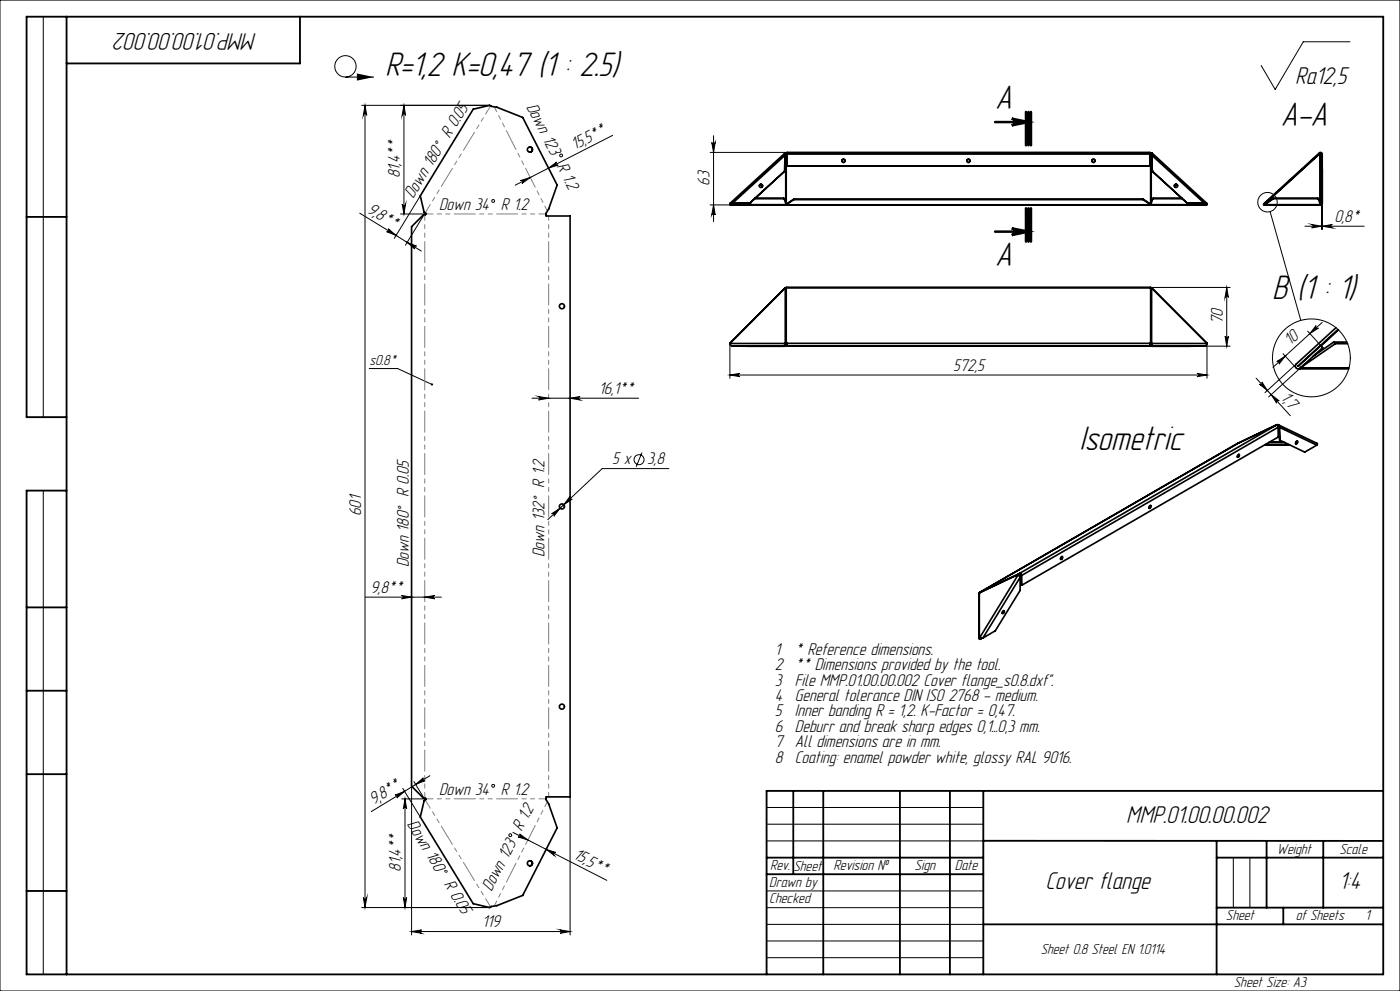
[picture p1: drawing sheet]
<svg xmlns="http://www.w3.org/2000/svg" width="420mm" height="297mm" viewBox="0 0 420 297" stroke-linecap="round" stroke-linejoin="round" font-family="sans-serif">
<g fill="none" stroke="#000" stroke-width=".3">
<path d="M0 0h420v297h-420zM13 5v120M405 12.5h-14l-8.4 14.3-4.2-7.2M103.6 23.1h8.6M108.5 31.6h38.4M109.5 31.6v240.4M109.5 31.6l.5 3a.51 .51 0 0 0-.5-.5 .51 .51 0 0 0-.5 .5zM121.2 31.6l.5 3a.51 .51 0 0 0-.5-.5 .51 .51 0 0 0-.6 .5zM121.2 31.6v32.5M126.1 58.7l-7.8 12.7M156.1 54.1l3-.9-2.5 1.8a.5 .5 0 0 0 .2-.7 .5 .5 0 0 0-.7-.2zM164.6 50.4l2.4-1.8a.5 .5 0 0 0-.2 .6 .5 .5 0 0 0 .7 .3z"/>
<path d="M183.8 40.6l-29.2 14.9M213 45.7h23.1M213.5 42.7a.51 .51 0 0 0 .5 .4 .51 .51 0 0 0 .6-.4l-.5 3zM214.1 40.7v25.7M396.6 45.9l-.2 .1M107.9 63.9l18.5 11.3M116.5 68.6l2.3 2-2.8-1.2a.49 .49 0 0 0 .6-.2 .49 .49 0 0 0-.1-.6zM120.2 64.1h7.5M120.6 61.1a.51 .51 0 0 0 .6 .5 .51 .51 0 0 0 .5-.5l-.5 3zM122.1 72.6l2.9 1.2a.49 .49 0 0 0-.7 .1 .49 .49 0 0 0 .2 .7zM127.5 63.8l-5.9 9.7M213 61.4h22.7"/>
<path d="M214.1 61.4l.5 3a.51 .51 0 0 0-.6-.5 .51 .51 0 0 0-.5 .5zM381 63.4l9.2 32.6M391.5 67.8h17.8M393.5 67.3l3 .5-3 .5a.51 .51 0 0 0 .5-.5 .51 .51 0 0 0-.5-.5zM396.5 60.9v7.9M396.7 60.9v7.9M396.7 67.8l3-.5a.51 .51 0 0 0-.5 .5 .51 .51 0 0 0 .5 .5zM345.2 86.1h23.8M368 86.1l.5 3a.49 .49 0 0 0-.5-.5 .49 .49 0 0 0-.5 .5zM368 86.1v17.6M392.3 99.2l3.9 4.4M394.8 97.6a.51 .51 0 0 0 0 .7 .51 .51 0 0 0 .7 0l-2.5 1.7z"/>
<path d="M396.7 96.6l-14.8 13.5M110.8 110.5h8.5l10.3 4.7M159.6 119.3h32M161.6 118.8l3 .5-3 .6a.51 .51 0 0 0 .5-.5 .51 .51 0 0 0-.5-.6zM171 119.3l3-.5a.51 .51 0 0 0-.4 .6 .51 .51 0 0 0 .4 .5zM219 112.4l3-.5a.49 .49 0 0 0-.5 .5 .49 .49 0 0 0 .5 .5zM219 102.9v10.5M219 112.4h143.1M344.9 103.7h24.1M359.1 111.9l3 .5-3 .5a.49 .49 0 0 0 .5-.5 .49 .49 0 0 0-.5-.5zM362.1 102.9v10.5M367.5 100.7a.49 .49 0 0 0 .5 .5 .49 .49 0 0 0 .5-.5l-.5 3z"/>
<path d="M376.8 113.3l10.3 11.3M377.8 115.1a.5 .5 0 0 0 .7 .1 .5 .5 0 0 0 .1-.7l1.6 2.5zM381.4 118.3l2.4 1.9a.5 .5 0 0 0-.7-.1 .5 .5 0 0 0-.1 .7zM383 108.4l2.6-1.7-1.9 2.4a.5 .5 0 0 0 0-.7 .5 .5 0 0 0-.7 0zM384.9 106l3.9 4.3M388.9 109.1l-9.4 8.6M390 110.3l-9.4 8.7M192.6 135.6l-1.7 4.3M13 147v145M165.5 154l2.5-1.7-1.8 2.4a.5 .5 0 0 0 0-.7 .5 .5 0 0 0-.7 0zM171 148.8a.51 .51 0 0 0 0 .7 .51 .51 0 0 0 .7 .1l-2.6 1.7zM200.7 140.4h-20l-16.3 15.3"/>
<path d="M109.6 179h22.8M120.5 178.5l3 .5-3 .5a.49 .49 0 0 0 .5-.5 .49 .49 0 0 0-.5-.5zM127.4 179l3-.5a.49 .49 0 0 0-.5 .5 .49 .49 0 0 0 .5 .5zM118.5 238.3l2.9-1.1-2.3 1.9a.5 .5 0 0 0 .1-.6 .5 .5 0 0 0-.7-.2zM120.5 239.4h7.2M120.8 236.3l5.3 8.6M121.5 239.4l.5 3a.49 .49 0 0 0-.5-.4 .49 .49 0 0 0-.5 .4zM121.5 239.4v32.6M123.5 235.6v44.6M124.2 234.2l3.3 5.5M124.7 235.1l2.3-2a.5 .5 0 0 0-.1 .7 .5 .5 0 0 0 .6 .2zM129 232.5l-17.6 10.7"/>
<path d="M171 238.8v41.4M153.9 249.5l28.1 14.3M155.9 249.9l2.5 1.8-3-.9a.5 .5 0 0 0 .7-.2 .5 .5 0 0 0-.2-.7zM163.9 254.6l2.9 .9a.52 .52 0 0 0-.7 .2 .52 .52 0 0 0 .2 .7zM230 247h65M230 242h65M230 252h65M370 257v15M375 257v15M108.5 272h38.4M109 269a.51 .51 0 0 0 .5 .5 .51 .51 0 0 0 .5-.5l-.5 3zM121 269a.49 .49 0 0 0 .5 .5 .49 .49 0 0 0 .5-.5l-.5 3z"/>
<path d="M123.5 279.2l3-.5a.51 .51 0 0 0-.5 .5 .51 .51 0 0 0 .5 .5zM123.5 279.2h47.5M168 278.7l3 .5-3 .5a.51 .51 0 0 0 .5-.5 .51 .51 0 0 0-.5-.5zM230 277h65M230 267h65M230 272h65M230 287h65M230 282h65"/>
<circle cx="103.6" cy="19.9" r="3.2"/>
<circle cx="168.3" cy="46.6" r=".43"/>
<circle cx="147.9" cy="60.2" r=".43"/>
<circle cx="380.2" cy="60.6" r="2.92"/>
<circle cx="393.4" cy="107.3" r="11.7"/>
<circle cx="191.7" cy="137.8" r="1.51"/>
<circle cx="148" cy="235.5" r=".42"/>
<circle cx="153.1" cy="250.3" r=".43"/>
</g>
<g fill="#000">
<path d="M107.1 22l5.1 1.1-5.1 1.1zM129.3 115h.5l.1 .4-.3-.2 .3 .2-.5 .1z"/>
<path d="M303.5 35.6l5 1-5 1a1.01 1.01 0 0 0 1-1 1.01 1.01 0 0 0-1-1zM303.5 68.4l5 1-5 1a1.01 1.01 0 0 0 1-1 1.01 1.01 0 0 0-1-1z"/>
<path d="M156.1 54.1l3-.9-2.5 1.8a.5 .5 0 0 0 .2-.7 .5 .5 0 0 0-.7-.2zM164.6 50.4l2.4-1.8a.5 .5 0 0 0-.2 .6 .5 .5 0 0 0 .7 .3z"/>
<path d="M213.5 42.7a.51 .51 0 0 0 .5 .4 .51 .51 0 0 0 .6-.4l-.5 3zM214.1 61.4l.5 3a.51 .51 0 0 0-.6-.5 .51 .51 0 0 0-.5 .5zM368 86.1l.5 3a.49 .49 0 0 0-.5-.5 .49 .49 0 0 0-.5 .5zM367.5 100.7a.49 .49 0 0 0 .5 .5 .49 .49 0 0 0 .5-.5l-.5 3zM121.5 239.4l.5 3a.49 .49 0 0 0-.5-.4 .49 .49 0 0 0-.5 .4zM121 269a.49 .49 0 0 0 .5 .5 .49 .49 0 0 0 .5-.5l-.5 3z"/>
<path d="M116.5 68.6l2.3 2-2.8-1.2a.49 .49 0 0 0 .6-.2 .49 .49 0 0 0-.1-.6zM122.1 72.6l2.9 1.2a.49 .49 0 0 0-.7 .1 .49 .49 0 0 0 .2 .7z"/>
<path d="M120.6 61.1a.51 .51 0 0 0 .6 .5 .51 .51 0 0 0 .5-.5l-.5 3zM121.2 31.6l.5 3a.51 .51 0 0 0-.5-.5 .51 .51 0 0 0-.6 .5z"/>
<path d="M393.5 67.3l3 .5-3 .5a.51 .51 0 0 0 .5-.5 .51 .51 0 0 0-.5-.5zM396.7 67.8l3-.5a.51 .51 0 0 0-.5 .5 .51 .51 0 0 0 .5 .5z"/>
<path d="M394.8 97.6a.51 .51 0 0 0 0 .7 .51 .51 0 0 0 .7 0l-2.5 1.7zM383 108.4l2.6-1.7-1.9 2.4a.5 .5 0 0 0 0-.7 .5 .5 0 0 0-.7 0z"/>
<path d="M219 112.4l3-.5a.49 .49 0 0 0-.5 .5 .49 .49 0 0 0 .5 .5zM359.1 111.9l3 .5-3 .5a.49 .49 0 0 0 .5-.5 .49 .49 0 0 0-.5-.5zM123.5 279.2l3-.5a.51 .51 0 0 0-.5 .5 .51 .51 0 0 0 .5 .5zM168 278.7l3 .5-3 .5a.51 .51 0 0 0 .5-.5 .51 .51 0 0 0-.5-.5zM161.6 118.8l3 .5-3 .6a.51 .51 0 0 0 .5-.5 .51 .51 0 0 0-.5-.6zM171 119.3l3-.5a.51 .51 0 0 0-.4 .6 .51 .51 0 0 0 .4 .5zM165.5 154a.5 .5 0 0 1 .7 0 .5 .5 0 0 1 0 .7l1.8-2.4zM171 148.8l-1.9 2.5 2.6-1.7a.51 .51 0 0 1-.7-.1 .51 .51 0 0 1 0-.7zM120.5 178.5l3 .5-3 .5a.49 .49 0 0 0 .5-.5 .49 .49 0 0 0-.5-.5zM127.4 179l3-.5a.49 .49 0 0 0-.5 .5 .49 .49 0 0 0 .5 .5z"/>
<path d="M377.8 115.1a.5 .5 0 0 0 .7 .1 .5 .5 0 0 0 .1-.7l1.6 2.5zM381.4 118.3l2.4 1.9a.5 .5 0 0 0-.7-.1 .5 .5 0 0 0-.1 .7z"/>
<path d="M118.5 238.3l2.9-1.1-2.3 1.9a.5 .5 0 0 0 .1-.6 .5 .5 0 0 0-.7-.2zM124.7 235.1l2.3-2a.5 .5 0 0 0-.1 .7 .5 .5 0 0 0 .6 .2z"/>
<path d="M155.9 249.9l2.5 1.8-3-.9a.5 .5 0 0 0 .7-.2 .5 .5 0 0 0-.2-.7zM163.9 254.6l2.9 .9a.52 .52 0 0 0-.7 .2 .52 .52 0 0 0 .2 .7z"/>
<path d="M109 269a.51 .51 0 0 0 .5 .5 .51 .51 0 0 0 .5-.5l-.5 3zM109.5 31.6l.5 3a.51 .51 0 0 0-.5-.5 .51 .51 0 0 0-.5 .5z"/>
</g>
<path d="M303.5 35.6l5 1-5 1a1.01 1.01 0 0 0 1-1 1.01 1.01 0 0 0-1-1zM303.5 68.4l5 1-5 1a1.01 1.01 0 0 0 1-1 1.01 1.01 0 0 0-1-1z" fill="none" stroke="#000" stroke-width=".75" stroke-linecap="butt"/>
<path d="M298.5 36.6h10M307.8 33.5v10M308.5 33.5v10M309.3 33.5v10M298.5 69.4h10M307.8 62.4v10M308.5 62.4v10M309.3 62.4v10z" fill="none" stroke="#000" stroke-width=".75"/>
<g fill="none" stroke="#000" stroke-width=".55">
<path d="M20 5v287M90 5v14h-70M8 65h12M20 125h-12v-120h407v287h-407v-145h12M8 182h12M8 207h12M8 232h12M238 237v25M247 237v55M270 237v55M285 237v55M295 237v55"/>
<path d="M415 237h-185v55M230 257h65M295 252h120M365 252v40M365 257h50M380 252v20M397 252v20M8 267h12M230 262h65M295 277h120M365 272h50M385 272v5"/>
</g>
<path d="M127.7 64.1h36.1M163.8 239.4h-36.1" fill="none" stroke="#808080" stroke-width=".3" stroke-dasharray="6.3 1.3 1.3 1.3 1.3 1.3" stroke-dashoffset="4.2"/>
<path d="M148.3 32l15.9 31.3M164.2 240.3l-15.9 31.2" fill="none" stroke="#808080" stroke-width=".3" stroke-dasharray="6.3 1.3 1.3 1.3 1.3 1.3" stroke-dashoffset="4.7"/>
<path d="M164.6 64.7v174.1" fill="none" stroke="#808080" stroke-width=".3" stroke-dasharray="6.3 1.3 1.3 1.3 1.3 1.3" stroke-dashoffset="5"/>
<path d="M127.6 63.8l19.6-32.1M147.2 271.8l-19.6-32.1" fill="none" stroke="#808080" stroke-width=".3" stroke-dasharray="6.3 1.3 1.3 1.3 1.3 1.3" stroke-dashoffset="3.4"/>
<path d="M127.4 239.2v-174.9" fill="none" stroke="#808080" stroke-width=".3" stroke-dasharray="6.3 1.3 1.3 1.3 1.3 1.3" stroke-dashoffset="4.6"/>
<g fill="none" stroke="#000" stroke-width=".5">
<path d="M142 32.7l4.9-1.1 .5 .3 1.6 .2 7.8 3.1 10.3 20.3-2.5 7.1-.8 1.4 .1 .7h7.1v174.1h-7.1l-.1 .8 .8 1.3 2.5 7.2-10.3 20.3-7.8 3-1.6 .3-.5 .3-4.9-1.2-15.9-25.9 1.1-5 .6-.3-.1-.3h-.6l-3.6-3.7v-167.7l3.6-3.6h.6l.1-.3-.6-.4-1.1-4.9zM158.8 44.1l.7 .1 .2 .5M159.7 44.7l-.1 .6-.5 .3M226.4 59.5h8.8M226.5 59.4l8.7 .1M227.8 55.7a.48 .48 0 0 1 .5-.5 .48 .48 0 0 1 .5 .5M235.2 59.5l.6 1.9h-16.7M235.4 51.3h.1M235.4 51.3l-10.5 9.6M235.4 45.9l-16.4 15M235.5 46.6h.1M235.5 46.6l-.1 4.7"/>
<path d="M235.5 46.6l-15.8 14.4M235.6 45.9l-.2 .2 .1 .5M235.6 45.9l.1 .1M235.7 46l-.2 .6M235.7 46l-.2 .2M235.7 46v14.9M235.9 45.8l-.3 .1M235.9 45.8v15.6M235.9 45.8h.2M236.1 49.7h.1M236.1 46.2v-.5h108.8v.5M236.1 46h-.4"/>
<path d="M236.1 49.7h108.8M236.1 46.2v3.5M236.1 46.2h108.8M238.1 59.7l-2.3 1.5M238.1 59.7v.1M238.1 59.7h104.8M238.1 59.8h104.8M238.1 59.8l-2.2 1.5M252.6 48.2a.48 .48 0 0 1 .4-.5 .48 .48 0 0 1 .5 .5M290.1 48.2a.48 .48 0 0 1 .4-.5 .48 .48 0 0 1 .5 .5M327.6 48.2a.48 .48 0 0 1 .4-.5 .48 .48 0 0 1 .5 .5M342.9 59.8l2.4 1.6h16.7"/>
<path d="M342.9 59.7l2.4 1.5M342.9 59.7v.1M344.9 49.7h.1M344.9 46h.5M344.9 46.2v3.5M344.9 45.8h.3M345.2 45.8l.3 .1M345.2 45.8v15.6h-109.3M345.4 46l.2 .6M345.4 46l.2 .2M345.4 46v14.9M345.5 45.9l.2 .1-.1 .6"/>
<path d="M345.5 45.9l-.1 .1M345.6 46.6h.1M345.6 46.6l.1 4.7M345.6 46.6l15.8 14.4M345.7 51.3h.1M345.7 45.9l16.3 15M345.7 51.3l10.5 9.6M345.8 59.5l-.6 1.8M345.8 59.5h8.9M352.3 55.7a.48 .48 0 0 1 .5-.5 .48 .48 0 0 1 .5 .5M354.5 59.4l-8.7 .1M381 59.7l-1.8 1.5"/>
<path d="M381 59.7l.1 .1-1.7 1.6M381.9 59.4l13.6 .1M381.9 59.4l.1 .1M381.9 59.4l-1.5 1.1M382 59.5h13.5M382 59.5l-2.5 1.8M395.5 59.5l.6 1.8M396 46l.3-.1 .2 .2v3.6h.2M396 46h.1M396 46l.4 .6M396 46l-16.8 15.2M396 46l-15 13.7"/>
<path d="M396 46v14.9M396 45.9l.5 .2M396.4 46.6v14.4M396.4 46.6h.1M396.4 46.6l.1 4.7h.2M396.5 55.2v1zM396.7 49.7v-3.5l-.2-.4-.4-.1-17 15.4 .1 .3h.2M396.7 49.7v1.6M396.7 51.3v9.6M219 61.1v.3l.2-.1M219 61.1l.2 .2M219.1 61.2h.1"/>
<path d="M219.2 61.3h142.6M219.3 61l-.2 .2M219.4 61l-.3 .2M219.7 61h.1M219.7 61l-.6-.1-.1 .2M219.7 61l-.6 .2M219.7 61l-.5 .3M224.9 60.9h.1M224.9 60.9l-5.2 .1M356.2 60.9h.1M356.2 60.9l5.2 .1M361.4 61h.1"/>
<path d="M361.4 61l.5-.1 .2 .2M361.4 61l.6 .2M361.4 61l.4 .3M361.6 61l.4 .2M361.7 61l.3 .2M361.8 61.3h.1M362 61.2h.1M362 61.2l-.2 .1M362.1 61.1v.2h-.3M362.1 61.1l-.3 .2M379.2 61.2h.1M379.4 61.3l-.1 .1"/>
<path d="M379.4 61.3h.1M379.4 61.3h16.7M379.5 61.3h.1M379.5 61.3h-.1M396.1 61.3l-16.8 .1M396.4 61l-.4 .1M396.7 60.9l-.3 .1M235.5 86.3h.1M235.6 86.3l-16.6 16.6M235.6 86.3v16.6M345.2 86.2l-109.6 .1M345.2 86.2l.3 .1"/>
<path d="M345.2 86.2l-109.3-.1v16.9M345.2 86.2v16.8M345.5 86.3l16.6 16.6M345.5 86.3v16.6M400.8 98.2l-11.9 10.9a.85 .85 0 0 0-.1 1.2 .85 .85 0 0 0 1.2 0l6.8-6.1-.6-.6-6.8 6.1M401.4 98.7l-12 11M401.5 98.9l-5.2 4.8M218.9 102.9h.1M219 102.9l.1 .5 .6 .3M219 102.9h16.6M219.7 103.7h15.8M227.8 103.7h1z"/>
<path d="M235.6 102.9h109.9M235.6 102.9l-.1 .8M235.6 102.9l.1 .1M235.7 103h.2M235.7 103l-.2 .7M235.9 103h.2M236.1 102.9v.8M236.1 103.7h.1M236.1 103.7h108.8M252.6 103.7h.9zM290.1 103.7h.9zM327.6 103.7h.9z"/>
<path d="M344.9 102.9v.8M344.9 103.7h.1M344.9 103h.3M345.2 103h.2M345.4 103l.2 .7M345.5 102.9l.1 .8M345.5 102.9h16.6M345.5 102.9l-.1 .1M345.6 103.7h15.8M352.3 103.7h1zM362.1 102.9l-.2 .6-.5 .2M362.1 102.9h.1"/>
<path d="M389.4 109.7h.2M389.7 110.6h14.9M390.2 110.2h.1M390.2 110.2l-.6 .4M390.2 110.2h14.5M390.3 110.1h.1M390.3 110.1l-.1 .1M400.1 102.5l.5 .5M400.1 102.5l-6.2 4.3M400.1 102.5h4M400.6 103l-10.3 7.1M400.6 103h3.7"/>
<path d="M371.2 132.9l-77.3 44.6M371.2 132.9h.1M371.4 136.3a.29 .29 0 0 1 .5 0 .29 .29 0 0 1-.1 .4 .32 .32 0 0 1-.3 .3 .32 .32 0 0 1-.3-.1zM371.7 136.2l-.2 .6-.3 .2M379.4 133.3h7.4M380.6 132.6h4.8M380.9 132.4h4.1M382.9 127.4l.3 .1 .2 .6M382.9 127.4l-77 44.4M383 127.3l-11.7 5.6M383 127.3l-11.8 5.6M383 127.3l-.1 .1"/>
<path d="M383 127.3l.1 .2M383.2 127.5h.1M383.3 127.3l.5 .2 .1 .6M383.3 127.5l.4 .5M383.3 127.3h-.3M383.3 127.3v.2M383.3 127.5l.3 .1M383.3 127.5h-.1M383.4 128.1l-76.9 44.4M383.4 128.1l.1 2.9-77 44.4M383.5 127.3l11.6 5.6-.1 .5M383.7 128l.2 .1"/>
<path d="M383.7 128l.3 3.9M383.9 128.1l11.1 5.3M383.9 128.1l.1 3.8M384 131.9l7.4 3.6 3.6-2.1M388.7 132.6h.4M388.8 132.5a.34 .34 0 0 1 .5-.2 .34 .34 0 0 1-.1 .6 .31 .31 0 0 1-.5 .1 .31 .31 0 0 1 .1-.5zM388.8 132.4h.4M389.1 132.2l-.1 .6-.3 .2M344.8 151.7a.3 .3 0 0 1 .5-.2 .3 .3 0 0 1-.1 .5 .32 .32 0 0 1-.4 .3 .32 .32 0 0 1-.1-.5zM345.1 151.5l.1 .3-.5 .5M293.8 177.7v.1M293.8 177.7v13.7"/>
<path d="M293.9 177.5l-.1 .2M293.9 177.5v.1M305.5 172.1l.5 .9M305.5 172.1l-11.7 19.2M305.5 172.1l-11.7 5.6M305.5 172.1l.2 .1M305.7 172.2l.1 .4M305.7 171.9l-.2 .2M305.7 171.9l.1 .2M305.7 171.9l-11.8 5.6M305.8 172.1l-.1 .1M305.9 171.8l.5 .3 .1 .4"/>
<path d="M305.9 171.8l.1 .2M305.9 171.8l-.2 .1M306 172l.4 .4M306 172l-.2 .1M306 173l-11.1 18.2M306 173v3.9l-7.4 12.2-3.7 2.1M306.4 172.4l.1 .1M306.4 172.4l.1 3M306.5 172.5v2.9M318.3 167a.34 .34 0 0 1 .5-.1 .34 .34 0 0 1-.1 .6 .34 .34 0 0 1-.6 0 .34 .34 0 0 1 .2-.5zM318.6 166.8v.4l-.4 .4M293.8 191.3v.3l.3-.1"/>
<path d="M293.8 191.3l.3 .2M294 191.4h.1M294 191.4l.1 .1M294.1 191.5h.1M294.3 191.3l-.2 .2M294.4 191.2l-.4 .2M294.9 191.2l-1.1 .1M300.7 183.3a.33 .33 0 0 1 .6-.2 .33 .33 0 0 1-.1 .6 .32 .32 0 0 1-.5 .1 .32 .32 0 0 1 0-.5zM301.1 183v.5l-.4 .3M159.1 258l.5 .2 .1 .7M159.7 258.9l-.2 .4-.7 .2"/>
<circle cx="159" cy="44.8" r=".75"/>
<circle cx="228.3" cy="55.7" r=".48"/>
<circle cx="253" cy="48.2" r=".48"/>
<circle cx="290.5" cy="48.2" r=".48"/>
<circle cx="328" cy="48.2" r=".48"/>
<circle cx="352.8" cy="55.7" r=".47"/>
<circle cx="168.6" cy="91.8" r=".75"/>
<circle cx="168.6" cy="151.8" r=".75"/>
<circle cx="168.6" cy="211.8" r=".75"/>
<circle cx="159" cy="258.7" r=".75"/>
</g>
<g font-size="10.5">
<text x="115.5" y="22.8">R=1,2 K=0,47 (1 : 2.5)</text>
<text x="298.5" y="32.7">A</text>
<text x="384.2" y="37.6">A-A</text>
<text x="298.5" y="79.7">A</text>
<text x="381.6" y="89.5">B (1 : 1)</text>
<text x="323.8" y="134.8">Isometric</text>
</g>
<g font-size="7.5">
<text x="77.1" y="9.9" transform="rotate(-180 77.1 9.9)">MMP.01.00.00.002</text>
<text x="388.6" y="25">Ra12,5</text>
<text x="337.9" y="246.8">MMP.01.00.00.002</text>
<text x="313.6" y="266.4">Cover flange</text>
<text x="401.8" y="266.4">1:4</text>
</g>
<g font-size="5.3">
<text x="157.9" y="32" transform="rotate(63 157.9 32)">Down 123 R 1.</text>
<text x="138.4" y="36.1" transform="rotate(-59 138.4 36.1)">05</text>
<text x="172.4" y="45" transform="rotate(-27 172.4 45)">15,</text>
<text x="176.2" y="43.1" transform="rotate(-27 176.2 43.1)">5**</text>
<text x="120" y="53.4" transform="rotate(-90 120 53.4)">81,4**</text>
<text x="124" y="59.6" transform="rotate(-59 124 59.6)">Down 180° R 0.</text>
<text x="169.6" y="55.1" transform="rotate(63 169.6 55.1)">2</text>
<text x="212.8" y="55.6" transform="rotate(-90 212.8 55.6)">63</text>
<text x="109.8" y="63.6" transform="rotate(31 109.8 63.6)">9,</text>
<text x="112.4" y="65.2" transform="rotate(31 112.4 65.2)">8**</text>
<text x="131.7" y="62.9">Down 34 R 1.2</text>
<text x="400.3" y="66.5">0,8*</text>
<text x="366.8" y="97.2" transform="rotate(-90 366.8 97.2)">70</text>
<text x="387.1" y="103.7" transform="rotate(-42 387.1 103.7)">10</text>
<text x="286" y="111.1">572,5</text>
<text x="179.7" y="118.1">16,1**</text>
<text x="384" y="119.3" transform="rotate(48 384 119.3)">1,</text>
<text x="385.5" y="121" transform="rotate(48 385.5 121)">7</text>
<text x="183.7" y="139.2">5 x</text>
<text x="194.2" y="139.2">3,8</text>
<text x="108.3" y="154.7" transform="rotate(-90 108.3 154.7)">601</text>
<text x="163.3" y="166.9" transform="rotate(-90 163.3 166.9)">Down 132° R 1.2</text>
<text x="122.6" y="170.1" transform="rotate(-90 122.6 170.1)">Down 180° R 0.05</text>
<text x="111.1" y="177.7">9,8**</text>
<text x="232.5" y="196.2">1</text>
<text x="238.5" y="196.2">* Reference dimensions.</text>
<text x="232.5" y="200.9">2</text>
<text x="238.5" y="200.9">** Dimensions provided by the tool.</text>
<text x="232.5" y="205.5">3</text>
<text x="238.5" y="205.5">File MMP.01.00.00.002 Cover flange_s0.8.dxf&quot;.</text>
<text x="232.5" y="214.7">5</text>
<text x="232.5" y="210.1">4</text>
<text x="238.5" y="214.7">Inner banding R = 1,2. K-Factor = 0,47.</text>
<text x="238.5" y="210.1">General tolerance DIN ISO 2768 - medium.</text>
<text x="232.5" y="219.3">6</text>
<text x="238.5" y="219.3">Deburr and break sharp edges 0,1...0,3 mm.</text>
<text x="232.5" y="223.9">7</text>
<text x="238.5" y="223.9">All dimensions are in mm.</text>
<text x="232.5" y="228.6">8</text>
<text x="238.5" y="228.6">Coating: enamel powder white, glossy RAL 9016.</text>
<text x="114.6" y="239.8" transform="rotate(-31 114.6 239.8)">8**</text>
<text x="131.7" y="238.2">Down 34 R 1.2</text>
<text x="112" y="241.4" transform="rotate(-31 112 241.4)">9,</text>
<text x="159.2" y="244.3" transform="rotate(-63 159.2 244.3)">2</text>
<text x="122" y="247.1" transform="rotate(59 122 247.1)">Down 180° R 0.</text>
<text x="171.8" y="257.2" transform="rotate(27 171.8 257.2)">15,</text>
<text x="120.3" y="261.3" transform="rotate(-90 120.3 261.3)">81,4**</text>
<text x="175.5" y="259.1" transform="rotate(27 175.5 259.1)">5**</text>
<text x="147.5" y="267.3" transform="rotate(-63 147.5 267.3)">Down 123 R 1.</text>
<text x="136.5" y="270.6" transform="rotate(59 136.5 270.6)">05</text>
<text x="144.7" y="277.9">119</text>
</g>
<g font-size="4.5">
<text x="110.8" y="109.4">s0.8*</text>
<text x="383.1" y="255.9">Weight</text>
<text x="401.8" y="255.9">Scale</text>
<text x="231" y="260.9">Rev.</text>
<text x="238" y="260.9">Sheet</text>
<text x="250" y="260.8">Revision ¹</text>
<text x="274.4" y="260.8">Sign</text>
<text x="286.5" y="260.8">Date</text>
<text x="230.8" y="265.8">Drawn by</text>
<text x="230.8" y="270.8">Checked</text>
<text x="367.8" y="275.7">Sheet</text>
<text x="388.7" y="275.7">of Sheets</text>
<text x="409.6" y="275.7">1</text>
<text x="312.2" y="286">Sheet 0.8 Steel EN 1.0114</text>
<text x="370.1" y="295.7">Sheet Size: À3</text>
</g>
</svg>
